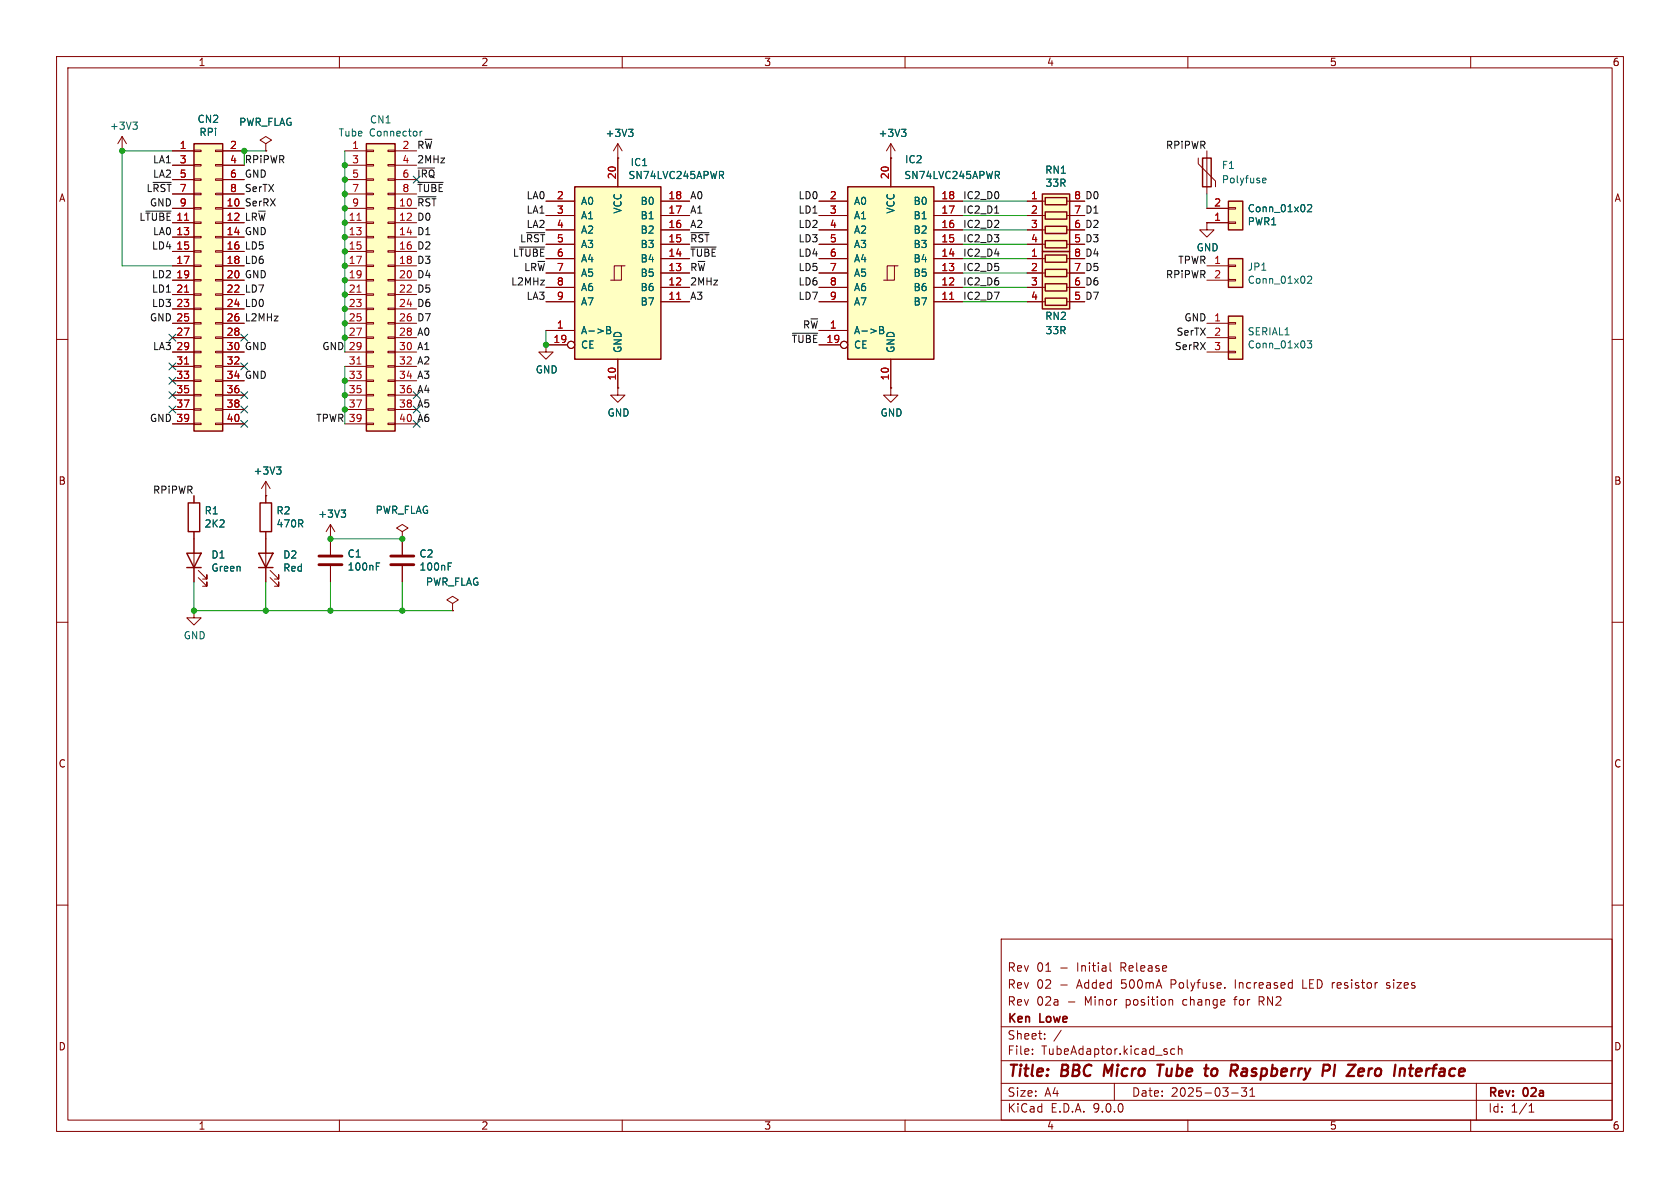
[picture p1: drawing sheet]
<svg xmlns="http://www.w3.org/2000/svg" width="297mm" height="210mm" viewBox="0 0 297 210" stroke-linecap="round" stroke-linejoin="round" font-family="sans-serif">
<g fill="none" stroke="#840000" stroke-width=".18">
<path d="M10 10h277v190h-277zM12 12h273v186h-273zM60 10v2M110 10v2M160 10v2M210 10v2M260 10v2M10 60h2M285 60h2M10 110h2M285 110h2M10 160h2"/>
<path d="M177 166h108v32h-108zM196.2 170.2v1.3l.3 .2M206.9 176.7l.3 .1 .1 .1v.8M216.5 174.6v.1M222.6 177h.6M223.2 176.2h-.6v1.5M230.3 173.2v1.5h.7M245.1 174.6l.4 .1M245.5 173.7l-.3 .1-.1 .1 .1 .2 .3 .1M285 160h2M60 198v2M110 198v2"/>
<path d="M160 198v2M177 194.5h108M177 191.5h108M177 187.5h108M177 181.5h108M182.5 186.3v.1M182.5 185.5v.1M184.7 183.6v.1M184.7 182.8v.1M187.6 182.1l-1.3 2M197 191.5v3M207.7 185.5l-.5-.1-.2 .3v.4l.1 .2h.6"/>
<path d="M208.3 185.5l.2-.1 .4 .1 .1 .9M208.3 184.9v1.5M210 198v2M217.7 193.2h1.2M219.5 192.3h.9l-.5 .6 .4 .1v.7l-.2 .1h-.4l-.2-.1M221 193.8h.8M221 192.7l.4-.4v1.5M260 198v2M261 191.5v6.5M270.3 196.6h.9M270.3 195.5l.4-.4v1.5"/>
</g>
<path d="M195.4 188.2l-.3 2M204.6 188.2h1.1M205.2 188.2l-.3 2M214.9 188.9a.62 .62 0 0 0-.7 .4v.7a.52 .52 0 0 0 .7 .1M220.2 188.9l-.6 .1M220.3 189.4h-.5a.4 .4 0 0 0-.4 .4 .4 .4 0 0 0 .3 .4h.5M236 188.2l-.2 2M242 188.9l-.1 1.3M242.4 188.9l-.4 .4M250.3 189.5l1-.1v-.4l-.2-.1-.6 .1-.2 .9 .2 .3 .6-.1" fill="none" stroke="#840000" stroke-width=".4"/>
<path d="M64.8 25.4h5v50.8h-5z" fill="#ffffc2"/>
<path d="M64.8 25.4h5v50.8h-5zM33 97.8h2.6l-1.3 2.5zM33.3 88.9h2v5.1h-2zM45.7 97.8h2.6l-1.3 2.5zM46 88.9h2v5.1h-2zM33 100.3h2.6M45.7 100.3h2.6" fill="none" stroke="#840000" stroke-width=".25"/>
<g fill="none" stroke="#840000" stroke-width=".18">
<path d="M61 26.7h3.8M61 29.2h3.8M61 31.8h3.8M61 34.3h3.8M61 36.8h3.8M61 39.4h3.8M64.8 26.5h1.2v.3h-1.2zM64.8 29.1h1.2v.2h-1.2zM64.8 31.6h1.2v.3h-1.2zM64.8 34.2h1.2v.2h-1.2zM64.8 36.7h1.2v.3h-1.2zM64.8 39.2h1.2v.3h-1.2z"/>
<path d="M68.6 26.5h1.2v.3h-1.2zM68.6 29.1h1.2v.2h-1.2zM68.6 31.6h1.2v.3h-1.2zM68.6 34.2h1.2v.2h-1.2zM68.6 36.7h1.2v.3h-1.2zM68.6 39.2h1.2v.3h-1.2zM69.8 26.7h3.9M69.8 29.2h3.9M69.8 31.8h3.9M69.8 34.3h3.9M69.8 36.8h3.9M69.8 39.4h3.9"/>
<path d="M109.2 27.9h.1M109.2 25.4l-.7 1.3M109.2 25.4l.8 1.3M109.2 25.4v2.5M213.4 39.4v1.2h1.2l-1.2 1.3-1.3-1.3h1.3M213.4 39.4h.1M61 41.9h3.8M61 44.5h3.8M61 47h3.8M61 49.5h3.8M61 52.1h3.8M61 54.6h3.8"/>
<path d="M61 57.2h3.8M61 59.7h3.8M64.8 41.8h1.2v.2h-1.2zM64.8 44.3h1.2v.3h-1.2zM64.8 46.9h1.2v.2h-1.2zM64.8 49.4h1.2v.3h-1.2zM64.8 51.9h1.2v.3h-1.2zM64.8 54.5h1.2v.2h-1.2zM64.8 57h1.2v.3h-1.2zM64.8 59.6h1.2v.2h-1.2zM68.6 41.8h1.2v.2h-1.2zM68.6 44.3h1.2v.3h-1.2z"/>
<path d="M68.6 46.9h1.2v.2h-1.2zM68.6 49.4h1.2v.3h-1.2zM68.6 51.9h1.2v.3h-1.2zM68.6 54.5h1.2v.2h-1.2zM68.6 57h1.2v.3h-1.2zM68.6 59.6h1.2v.2h-1.2zM69.8 41.9h3.9M69.8 44.5h3.9M69.8 47h3.9M69.8 49.5h3.9M69.8 52.1h3.9M69.8 54.6h3.9"/>
<path d="M69.8 57.2h3.9M69.8 59.7h3.9M61 62.2h3.8M61 64.8h3.8M61 67.3h3.8M61 69.9h3.8M61 72.4h3.8M61 74.9h3.8M64.8 62.1h1.2v.3h-1.2zM64.8 64.6h1.2v.3h-1.2zM64.8 67.2h1.2v.2h-1.2zM64.8 69.7h1.2v.3h-1.2z"/>
<path d="M64.8 72.3h1.2v.2h-1.2zM64.8 74.8h1.2v.3h-1.2zM68.6 62.1h1.2v.3h-1.2zM68.6 64.6h1.2v.3h-1.2zM68.6 67.2h1.2v.2h-1.2zM68.6 69.7h1.2v.3h-1.2zM68.6 72.3h1.2v.2h-1.2zM68.6 74.8h1.2v.3h-1.2zM69.8 62.2h3.9M69.8 64.8h3.9M69.8 67.3h3.9M69.8 69.9h3.9"/>
<path d="M69.8 72.4h3.9M69.8 74.9h3.9M34.3 87.6v1.3M34.3 94v8.9M47 87.6h.1M47 85.1v3.8M47 94v8.9M47 85.1l-.8 1.3M47 85.1l.8 1.3M58.4 95.3h.1M58.4 92.7l-.7 1.3M58.4 92.7l.8 1.3"/>
<path d="M58.4 92.7v2.6M34.3 108v1.2h1.3l-1.3 1.3-1.3-1.3h1.3M34.3 108h.1M35.1 102.1l1.5 1.5v-.7v.7h-.8M35.1 100.8l1.5 1.6v-.8v.8h-.8M47.8 102.1l1.5 1.5v-.7v.7h-.8M47.8 100.8l1.5 1.6v-.8v.8h-.8"/>
</g>
<path d="M63.1 39h.7M63.1 51.7h.7M63.1 64.4h.7" fill="none" stroke="#a90000" stroke-width=".18"/>
<path d="M74.3 23.2v.8M74.6 23.2l-.3 .2M111.1 22.9h.8l-.4 .4M111.7 23.3l.2 .3v.3l-.2 .2M48.9 82.5h.8l-.5 .5M49.4 83l.3 .3v.3l-.3 .2M60.3 90.2h.8l-.4 .4M60.9 90.6l.2 .3v.3l-.2 .2" fill="none" stroke="#006464" stroke-width=".18"/>
<path d="M217.2 35.6h2.5v5h-2.5z" fill="#ffffc2"/>
<path d="M217.2 35.6h2.5v5h-2.5z" fill="none" stroke="#840000" stroke-width=".25"/>
<path d="M213.4 39.4h3.8M213.4 36.8h3.8M217.2 39.2h1.2v.3h-1.2zM217.2 36.7h1.2v.3h-1.2z" fill="none" stroke="#840000" stroke-width=".18"/>
<path d="M231.2 36.3l.5-.1 .2 .3-.8 .9h.8" fill="none" stroke="#006464" stroke-width=".18"/>
<path d="M217.2 45.7h2.5v5.1h-2.5z" fill="#ffffc2"/>
<path d="M217.2 45.7h2.5v5.1h-2.5z" fill="none" stroke="#840000" stroke-width=".25"/>
<path d="M47 25.4l1-.6-1-.7-1 .7 1 .6v1.3M47 26.7h.1M157.5 27.9h.1M157.5 25.4l-.8 1.3M157.5 25.4l.7 1.3M157.5 25.4v2.5M213.4 47h3.8M213.4 49.5h3.8M217.2 46.9h1.2v.2h-1.2zM217.2 49.4h1.2v.3h-1.2zM157.5 68.6v1.3h1.2l-1.2 1.2-1.3-1.2h1.3M157.5 68.6h.1" fill="none" stroke="#840000" stroke-width=".18"/>
<path d="M159.4 22.9h.8l-.5 .4M159.9 23.3l.3 .3v.3l-.3 .2M231.2 48.9l.5-.1 .2 .4-.8 .9h.8" fill="none" stroke="#006464" stroke-width=".18"/>
<path d="M184.3 44.5h4.8v10.1h-4.8z" fill="#ffffc2"/>
<path d="M184.3 44.5h4.8v10.1h-4.8zM184.8 45.1h3.8v1.3h-3.8zM184.8 47.6h3.8v1.3h-3.8zM184.8 50.2h3.8v1.2h-3.8zM184.8 52.7h3.8v1.3h-3.8z" fill="none" stroke="#840000" stroke-width=".25"/>
<path d="M181.6 45.7h3.2M181.6 48.3h3.2M181.6 50.8h3.2M181.6 53.3h3.2M188.6 45.7h3.2M188.6 48.3h3.2M188.6 50.8h3.2M188.6 53.3h3.2" fill="none" stroke="#840000" stroke-width=".18"/>
<path d="M184.3 34.3h4.8v10.2h-4.8z" fill="#ffffc2"/>
<path d="M184.3 34.3h4.8v10.2h-4.8zM184.8 34.9h3.8v1.3h-3.8zM184.8 37.5h3.8v1.2h-3.8zM212.6 27.9h1.5v5.1h-1.5zM184.8 40h3.8v1.3h-3.8zM184.8 42.5h3.8v1.3h-3.8z" fill="none" stroke="#840000" stroke-width=".25"/>
<g fill="none" stroke="#840000" stroke-width=".18">
<path d="M181.6 35.6h3.2M181.6 38.1h3.2M188.6 35.6h3.2M188.6 38.1h3.2M211.8 27.9v1.1l3.1 3v1M213.4 26.7v7.6M181.6 40.6h3.2M181.6 43.2h3.2M188.6 40.6h3.2M188.6 43.2h3.2M96.5 61v1.2h1.3l-1.3 1.3-1.3-1.3h1.3M96.5 61h.1"/>
<path d="M109.2 68.6v1.3h1.3l-1.3 1.2-1.3-1.2h1.3M109.2 68.6h.1M58.4 95.3v2.7M58.4 100.1v2.8"/>
</g>
<path d="M56.4 98.3h4.1M56.4 99.8h4.1" fill="none" stroke="#840000" stroke-width=".51"/>
<path d="M223.2 32.1l.2 .2h.4M223.2 31.7l.2-.2h.2l.2 .2v.1l-.6 .1M66.5 99.5h.6M66.5 100.1h.5" fill="none" stroke="#006464" stroke-width=".18"/>
<path d="M217.2 55.9h2.5v7.6h-2.5z" fill="#ffffc2"/>
<path d="M217.2 55.9h2.5v7.6h-2.5z" fill="none" stroke="#840000" stroke-width=".25"/>
<path d="M213.4 57.2h3.8M213.4 59.7h3.8M217.2 57h1.2v.3h-1.2zM217.2 59.6h1.2v.2h-1.2zM213.4 62.2h3.8M217.2 62.1h1.2v.3h-1.2z" fill="none" stroke="#840000" stroke-width=".18"/>
<path d="M231.1 60.2h.8l-.4 .5 .3 .1v.6l-.1 .1-.6-.1" fill="none" stroke="#006464" stroke-width=".18"/>
<path d="M149.9 33h15.2v30.5h-15.2z" fill="#ffffc2"/>
<g fill="none" stroke="#840000" stroke-width=".18">
<path d="M144.8 35.6h5.1M144.8 38.1h5.1M157.5 27.9v5.1M165.1 35.6h5.1M165.1 38.1h5.1M144.8 40.6h5.1M144.8 43.2h5.1M144.8 45.7h5.1M144.8 48.3h5.1M144.8 50.8h5.1M144.8 53.3h5.1M144.8 58.4h5.1"/>
<path d="M158.1 47h-1.3v2.5M158.7 47h-.6v2.5h-1.9M165.1 40.6h5.1M165.1 43.2h5.1M165.1 45.7h5.1M165.1 48.3h5.1M165.1 50.8h5.1M165.1 53.3h5.1M144.8 61h3.8M157.5 63.5v5.1"/>
<circle cx="149.2" cy="61" r=".63"/>
</g>
<path d="M149.9 33h15.2v30.5h-15.2z" fill="none" stroke="#840000" stroke-width=".25"/>
<path d="M176.3 31l.4 .6M176.4 30.3l.3 .2-.1 .3-.2 .2M155.5 57.7h.4l.3 .3-.3 .3 .3 .2v.3l-.2 .2h-.5zM155.5 58.3h.4" fill="none" stroke="#006464" stroke-width=".18"/>
<path d="M167.9 52.9h.7" fill="none" stroke="#a90000" stroke-width=".18"/>
<path d="M101.6 33h15.2v30.5h-15.2z" fill="#ffffc2"/>
<g fill="none" stroke="#840000" stroke-width=".18">
<path d="M21.6 26.7h.1M21.6 24.1l-.8 1.3M21.6 24.1l.8 1.3M21.6 24.1v2.6M96.5 35.6h5.1M96.5 38.1h5.1M109.2 27.9v5.1M116.8 35.6h5.1M116.8 38.1h5.1M96.5 40.6h5.1M96.5 43.2h5.1M96.5 45.7h5.1"/>
<path d="M96.5 48.3h5.1M96.5 50.8h5.1M96.5 53.3h5.1M96.5 58.4h5.1M109.9 47h-1.3v2.5M110.5 47h-.6v2.5h-2M116.8 40.6h5.1M116.8 43.2h5.1M116.8 45.7h5.1M116.8 48.3h5.1M116.8 50.8h5.1M116.8 53.3h5.1"/>
<path d="M96.5 61h3.8M109.2 63.5v5.1M71.1 94l1-.7-1-.6-1 .6 1 .7v1.3M71.1 95.3h.1M71.1 95.3v2.7M71.1 100.1v2.8M80 106.7l1-.7-1-.6-1 .6 1 .7v1.3M80 108h.1"/>
<circle cx="101" cy="61" r=".63"/>
</g>
<path d="M101.6 33h15.2v30.5h-15.2z" fill="none" stroke="#840000" stroke-width=".25"/>
<path d="M23.5 21.6h.8l-.5 .5M24 22.1l.3 .2v.3l-.3 .3M127.5 31l.4 .6M127.7 30.3l.2 .2v.3l-.2 .2M107.3 57.7h.4l.2 .3-.2 .3 .2 .2 .1 .3-.3 .2h-.4zM107.3 58.3h.4M79.2 99.5h.6M79.2 100.1h.5" fill="none" stroke="#006464" stroke-width=".18"/>
<path d="M119.6 52.9h.7" fill="none" stroke="#a90000" stroke-width=".18"/>
<path d="M69.1 98.3h4.1M69.1 99.8h4.1" fill="none" stroke="#840000" stroke-width=".51"/>
<path d="M34.3 25.4h5.1v50.8h-5.1z" fill="#ffffc2"/>
<path d="M34.3 25.4h5.1v50.8h-5.1z" fill="none" stroke="#840000" stroke-width=".25"/>
<g fill="none" stroke="#840000" stroke-width=".18">
<path d="M30.5 26.7h3.8M30.5 29.2h3.8M30.5 31.8h3.8M30.5 34.3h3.8M30.5 36.8h3.8M30.5 39.4h3.8M34.3 26.5h1.3v.3h-1.3zM34.3 29.1h1.3v.2h-1.3zM34.3 31.6h1.3v.3h-1.3zM34.3 34.2h1.3v.2h-1.3zM34.3 36.7h1.3v.3h-1.3zM34.3 39.2h1.3v.3h-1.3z"/>
<path d="M38.1 26.5h1.3v.3h-1.3zM38.1 29.1h1.3v.2h-1.3zM38.1 31.6h1.3v.3h-1.3zM38.1 34.2h1.3v.2h-1.3zM38.1 36.7h1.3v.3h-1.3zM38.1 39.2h1.3v.3h-1.3zM39.4 26.7h3.8M39.4 29.2h3.8M39.4 31.8h3.8M39.4 34.3h3.8M39.4 36.8h3.8M39.4 39.4h3.8"/>
<path d="M47 26.7h.1M96.5 35.6h5.1M96.5 38.1h5.1M109.2 27.9h.1M109.2 27.9v5.1M116.8 35.6h5.1M116.8 38.1h5.1M144.8 35.6h5.1M144.8 38.1h5.1M157.5 27.9h.1M157.5 27.9v5.1M165.1 35.6h5.1"/>
<path d="M165.1 38.1h5.1M181.6 35.6h2.5M181.6 38.1h2.5M189.2 35.6h2.6M189.2 38.1h2.6M213.4 39.4h.1M213.4 36.8h3.8M213.4 39.4h3.8M30.5 41.9h3.8M30.5 44.5h3.8M30.5 47h3.8M30.5 49.5h3.8"/>
<path d="M30.5 52.1h3.8M30.5 54.6h3.8M30.5 57.2h3.8M30.5 59.7h3.8M34.3 41.8h1.3v.2h-1.3zM34.3 44.3h1.3v.3h-1.3zM34.3 46.9h1.3v.2h-1.3zM34.3 49.4h1.3v.3h-1.3zM34.3 51.9h1.3v.3h-1.3zM34.3 54.5h1.3v.2h-1.3zM34.3 57h1.3v.3h-1.3zM34.3 59.6h1.3v.2h-1.3z"/>
<path d="M38.1 41.8h1.3v.2h-1.3zM38.1 44.3h1.3v.3h-1.3zM38.1 46.9h1.3v.2h-1.3zM38.1 49.4h1.3v.3h-1.3zM38.1 51.9h1.3v.3h-1.3zM38.1 54.5h1.3v.2h-1.3zM38.1 57h1.3v.3h-1.3zM38.1 59.6h1.3v.2h-1.3zM39.4 41.9h3.8M39.4 44.5h3.8M39.4 47h3.8M39.4 49.5h3.8"/>
<path d="M39.4 52.1h3.8M39.4 54.6h3.8M39.4 57.2h3.8M39.4 59.7h3.8M96.5 40.6h5.1M96.5 43.2h5.1M96.5 45.7h5.1M96.5 48.3h5.1M96.5 50.8h5.1M96.5 53.3h5.1M96.5 58.4h5.1M116.8 40.6h5.1"/>
<path d="M116.8 43.2h5.1M116.8 45.7h5.1M116.8 48.3h5.1M116.8 50.8h5.1M116.8 53.3h5.1M144.8 40.6h5.1M144.8 43.2h5.1M144.8 45.7h5.1M144.8 48.3h5.1M144.8 50.8h5.1M144.8 53.3h5.1M144.8 58.4h5.1"/>
<path d="M165.1 40.6h5.1M165.1 43.2h5.1M165.1 45.7h5.1M165.1 48.3h5.1M165.1 50.8h5.1M165.1 53.3h5.1M181.6 40.6h2.5M181.6 43.2h2.5M181.6 45.7h2.5M181.6 48.3h2.5M181.6 50.8h2.5M181.6 53.3h2.5"/>
<path d="M189.2 40.6h2.6M189.2 43.2h2.6M189.2 45.7h2.6M189.2 48.3h2.6M189.2 50.8h2.6M189.2 53.3h2.6M30.5 62.2h3.8M30.5 64.8h3.8M30.5 67.3h3.8M30.5 69.9h3.8M30.5 72.4h3.8M30.5 74.9h3.8"/>
<path d="M34.3 62.1h1.3v.3h-1.3zM34.3 64.6h1.3v.3h-1.3zM34.3 67.2h1.3v.2h-1.3zM34.3 69.7h1.3v.3h-1.3zM34.3 72.3h1.3v.2h-1.3zM34.3 74.8h1.3v.3h-1.3zM38.1 62.1h1.3v.3h-1.3zM38.1 64.6h1.3v.3h-1.3zM38.1 67.2h1.3v.2h-1.3zM38.1 69.7h1.3v.3h-1.3zM38.1 72.3h1.3v.2h-1.3zM38.1 74.8h1.3v.3h-1.3z"/>
<path d="M39.4 62.2h3.8M39.4 64.8h3.8M39.4 67.3h3.8M39.4 69.9h3.8M39.4 72.4h3.8M39.4 74.9h3.8M96.5 61h.1M96.5 61h3.8M109.2 68.6h.1M109.2 63.5v5.1M144.8 61h3.8M157.5 68.6h.1"/>
<path d="M157.5 63.5v5.1M34.3 87.6v1.3M34.3 94v3.8M47 87.6h.1M47 87.6v1.3M47 94v3.8M58.4 95.3h.1M58.4 95.3v2.7M71.1 95.3h.1M71.1 95.3v2.7M34.3 100.3v2.6M47 100.3v2.6"/>
<path d="M58.4 100.1v2.8M71.1 100.1v2.8M80 108h.1"/>
<circle cx="101" cy="61" r=".63"/>
<circle cx="149.2" cy="61" r=".63"/>
</g>
<path d="M32.6 39h.8M32.6 51.7h.8M119.6 52.9h.7M167.9 52.9h.7M32.6 64.4h.8" fill="none" stroke="#a90000" stroke-width=".18"/>
<path d="M25.8 37.3h4.5M27.1 32.2h3.2M73.9 32.2h4.5M73.9 34.8h3.2M73.9 29.7h2.9M175.8 37.7h.8M91.8 43.7h4.5M93.1 41.1h3.2M122.1 41.1h3.2M122.1 43.7h4.5M140.1 58.9h4.5" fill="none" stroke="#0f0f0f" stroke-width=".18"/>
<g fill="none" stroke="#009600" stroke-width=".18">
<path d="M30.5 26.7h-8.9v20.3h8.9M47 26.7h-3.8v2.5M61 26.7v35.5M170.2 38.1h11.4M170.2 35.6h11.4M213.4 34.3v2.5M96.5 58.4v2.6M170.2 48.3h11.4M170.2 40.6h11.4M170.2 45.7h11.4M170.2 43.2h11.4M170.2 50.8h11.4"/>
<path d="M170.2 53.3h11.4M61 64.8v10.1M58.4 95.3h12.7M34.3 102.9v5.1h45.7M47 102.9v5.1M58.4 102.9v5.1M71.1 102.9v5.1"/>
</g>
<g fill="none" stroke="#000084" stroke-width=".18">
<path d="M73.1 31.1l1.2 1.3M74.3 31.1l-1.2 1.3M29.9 59.1l1.2 1.2M31.1 59.1l-1.2 1.2M42.6 59.1l1.2 1.2M43.8 59.1l-1.2 1.2M29.9 64.2l1.2 1.2M29.9 71.8l1.2 1.2M29.9 66.7l1.2 1.2M29.9 69.2l1.2 1.3M31.1 64.2l-1.2 1.2M31.1 71.8l-1.2 1.2"/>
<path d="M31.1 66.7l-1.2 1.2M31.1 69.2l-1.2 1.3M42.6 74.3l1.2 1.2M42.6 64.2l1.2 1.2M42.6 69.2l1.2 1.3M42.6 71.8l1.2 1.2M43.8 74.3l-1.2 1.2M43.8 64.2l-1.2 1.2M43.8 69.2l-1.2 1.3M43.8 71.8l-1.2 1.2M73.1 74.3l1.2 1.2M73.1 71.8l1.2 1.2"/>
<path d="M73.1 69.2l1.2 1.3M74.3 74.3l-1.2 1.2M74.3 71.8l-1.2 1.2M74.3 69.2l-1.2 1.3"/>
</g>
<g fill="none" stroke="#006464" stroke-width=".18">
<path d="M111.1 22.9h.8l-.4 .4M111.7 23.3l.2 .3v.3l-.2 .2M127.5 31l.4 .6M127.7 30.3l.2 .2v.3l-.2 .2M159.4 22.9h.8l-.5 .4M159.9 23.3l.3 .3v.3l-.3 .2M176.3 31l.4 .6M176.4 30.3l.3 .2-.1 .3-.2 .2M231.2 36.3l.5-.1 .2 .3-.8 .9h.8M107.3 57.7h.4l.2 .3-.2 .3 .2 .2 .1 .3-.3 .2h-.4zM107.3 58.3h.4M155.5 57.7h.4l.3 .3-.3 .3 .3 .2v.3l-.2 .2h-.5z"/>
<path d="M155.5 58.3h.4M48.9 82.5h.8l-.5 .5M49.4 83l.3 .3v.3l-.3 .2M60.3 90.2h.8l-.4 .4M60.9 90.6l.2 .3v.3l-.2 .2M66.5 99.5h.6M79.2 99.5h.6M66.5 100.1h.5M79.2 100.1h.5"/>
</g>
<g fill="#009600" stroke="#009600" stroke-width=".18">
<circle cx="47" cy="108" r=".46"/>
<circle cx="58.4" cy="108" r=".46"/>
<circle cx="58.4" cy="95.3" r=".46"/>
<circle cx="71.1" cy="108" r=".46"/>
<circle cx="71.1" cy="95.3" r=".46"/>
<circle cx="34.3" cy="108" r=".46"/>
<circle cx="61" cy="57.2" r=".46"/>
<circle cx="61" cy="72.4" r=".46"/>
<circle cx="61" cy="69.9" r=".46"/>
<circle cx="61" cy="59.7" r=".46"/>
<circle cx="61" cy="67.3" r=".46"/>
<circle cx="61" cy="44.5" r=".46"/>
<circle cx="61" cy="41.9" r=".46"/>
<circle cx="61" cy="39.4" r=".46"/>
<circle cx="61" cy="49.5" r=".46"/>
<circle cx="61" cy="47" r=".46"/>
<circle cx="61" cy="54.6" r=".46"/>
<circle cx="61" cy="52.1" r=".46"/>
<circle cx="96.5" cy="61" r=".46"/>
<circle cx="61" cy="29.2" r=".46"/>
<circle cx="61" cy="31.8" r=".46"/>
<circle cx="21.6" cy="26.7" r=".46"/>
<circle cx="61" cy="36.8" r=".46"/>
<circle cx="43.2" cy="26.7" r=".46"/>
<circle cx="61" cy="34.3" r=".46"/>
</g>
<g font-size="2.8" fill="#840000">
<text x="178" y="190.9">Title:</text>
<text x="187.7" y="190.9">BBC</text>
<text x="196" y="190.9">Micro</text>
<text x="206.3" y="190.9">Tube</text>
<text x="215.5" y="190.9">to</text>
<text x="220.8" y="190.9">Raspberry</text>
<text x="237.8" y="190.9">PI</text>
<text x="243.1" y="190.9">Zero</text>
<text x="252.1" y="190.9">Interface</text>
</g>
<g font-size="2.1" fill="#840000">
<text x="178" y="172">Rev</text>
<text x="183.2" y="172">01</text>
<text x="187.4" y="172">-</text>
<text x="190.5" y="172">Initial</text>
<text x="198.3" y="172">Release</text>
<text x="178" y="178">Rev</text>
<text x="178" y="175">Rev</text>
<text x="183.2" y="178">02a</text>
<text x="183.2" y="175">02</text>
<text x="187.4" y="175">-</text>
<text x="188.7" y="178">-</text>
<text x="190.5" y="175">Added</text>
<text x="191.9" y="178">Minor</text>
<text x="198.5" y="175">500mA</text>
<text x="199.3" y="178">position</text>
<text x="207.4" y="175">Polyfuse.</text>
<text x="209.5" y="178">change</text>
<text x="218.8" y="178">for</text>
<text x="218.9" y="175">Increased</text>
<text x="223.2" y="178">RN2</text>
<text x="231" y="175">LED resistor</text>
<text x="246.1" y="175">sizes</text>
<text x="178" y="184">Sheet:</text>
<text x="178" y="181.2">Ken</text>
<text x="183.9" y="181.2">Lowe</text>
<text x="178" y="186.7">File:</text>
<text x="184.1" y="186.7">TubeAdaptor.kicad_sch</text>
<text x="178" y="196.9">KiCad</text>
<text x="178" y="194.1">Size:</text>
<text x="184.7" y="194.1">A4</text>
<text x="185.7" y="196.9">E.D.A.</text>
<text x="193.3" y="196.9">9.0.0</text>
<text x="200" y="194.1">Date:</text>
<text x="207" y="194.1">2025-03-31</text>
<text x="263" y="194.3">Rev:</text>
<text x="263" y="196.9">Id:</text>
<text x="267.1" y="196.9">1/1</text>
<text x="269.4" y="194.3">02a</text>
</g>
<g font-size="1.8" fill="#840000">
<text x="35" y="11.9">1</text>
<text x="85" y="11.9">2</text>
<text x="135" y="11.9">3</text>
<text x="185" y="11.9">4</text>
<text x="235" y="11.9">5</text>
<text x="285" y="11.9">6</text>
<text x="10.3" y="35.9">A</text>
<text x="285.3" y="35.9">A</text>
<text x="10.3" y="85.9">B</text>
<text x="285.3" y="85.9">B</text>
<text x="10.3" y="135.9">C</text>
<text x="285.3" y="135.9">C</text>
<text x="10.3" y="185.9">D</text>
<text x="285.3" y="185.9">D</text>
<text x="35" y="199.9">1</text>
<text x="85" y="199.9">2</text>
<text x="135" y="199.9">3</text>
<text x="185" y="199.9">4</text>
<text x="235" y="199.9">5</text>
<text x="285" y="199.9">6</text>
</g>
<g font-size="1.8" fill="#006464">
<text x="19.3" y="23.1">+3V3</text>
<text x="34.8" y="21.9">CN2</text>
<text x="42.2" y="22.5">PWR_FLAG</text>
<text x="65.3" y="22">CN1</text>
<text x="35.2" y="24.2">RPi</text>
<text x="59.8" y="24.3">Tube</text>
<text x="65.3" y="24.3">Connector</text>
<text x="107" y="24.4">+3V3</text>
<text x="111.4" y="29.6">IC1</text>
<text x="155.2" y="24.4">+3V3</text>
<text x="159.9" y="29.1">IC2</text>
<text x="111" y="31.9">SN74LVC245APWR</text>
<text x="159.8" y="31.9">SN74LVC245APWR</text>
<text x="184.7" y="30.9">RN1</text>
<text x="184.7" y="33.2">33R</text>
<text x="215.9" y="30.1">F1</text>
<text x="215.9" y="32.6">Polyfuse</text>
<text x="102.6" y="36.4">A0</text>
<text x="102.6" y="39">A1</text>
<text x="102.6" y="41.5">A2</text>
<text x="110.1" y="37.9" transform="rotate(-90 110.1 37.9)">VCC</text>
<text x="113.1" y="36.4">B0</text>
<text x="113.1" y="39">B1</text>
<text x="113.1" y="41.5">B2</text>
<text x="150.9" y="36.4">A0</text>
<text x="150.9" y="39">A1</text>
<text x="150.9" y="41.5">A2</text>
<text x="158.3" y="37.9" transform="rotate(-90 158.3 37.9)">VCC</text>
<text x="161.4" y="36.4">B0</text>
<text x="161.4" y="39">B1</text>
<text x="161.4" y="41.5">B2</text>
<text x="220.5" y="40">PWR1</text>
<text x="220.5" y="37.7">Conn_01x02</text>
<text x="102.6" y="44">A3</text>
<text x="102.6" y="46.6">A4</text>
<text x="113.1" y="44">B3</text>
<text x="113.1" y="46.6">B4</text>
<text x="150.9" y="44">A3</text>
<text x="150.9" y="46.6">A4</text>
<text x="161.4" y="44">B3</text>
<text x="161.4" y="46.6">B4</text>
<text x="211.5" y="44.6">GND</text>
<text x="102.6" y="49.1">A5</text>
<text x="102.6" y="51.7">A6</text>
<text x="113.1" y="49.1">B5</text>
<text x="113.1" y="51.7">B6</text>
<text x="150.9" y="49.1">A5</text>
<text x="150.9" y="51.7">A6</text>
<text x="161.4" y="49.1">B5</text>
<text x="161.4" y="51.7">B6</text>
<text x="220.5" y="48.1">JP1</text>
<text x="220.5" y="50.4">Conn_01x02</text>
<text x="102.6" y="54.2">A7</text>
<text x="102.6" y="59.3">A-&gt;B</text>
<text x="113.1" y="54.2">B7</text>
<text x="150.9" y="54.2">A7</text>
<text x="150.9" y="59.3">A-&gt;B</text>
<text x="161.4" y="54.2">B7</text>
<text x="184.7" y="56.7">RN2</text>
<text x="184.7" y="59.3">33R</text>
<text x="220.5" y="59.5">SERIAL1</text>
<text x="102.6" y="61.8">CE</text>
<text x="110.1" y="62.5" transform="rotate(-90 110.1 62.5)">GND</text>
<text x="150.9" y="61.8">CE</text>
<text x="158.3" y="62.5" transform="rotate(-90 158.3 62.5)">GND</text>
<text x="220.5" y="61.8">Conn_01x03</text>
<text x="94.6" y="66.2">GND</text>
<text x="107.3" y="73.8">GND</text>
<text x="155.6" y="73.8">GND</text>
<text x="44.7" y="84.1">+3V3</text>
<text x="36.1" y="91.1">R1</text>
<text x="36.1" y="93.4">2K2</text>
<text x="48.8" y="91.1">R2</text>
<text x="48.8" y="93.4">470R</text>
<text x="56.2" y="91.7">+3V3</text>
<text x="66.3" y="91">PWR_FLAG</text>
<text x="37.3" y="98.9">D1</text>
<text x="37.3" y="101.2">Green</text>
<text x="50" y="98.9">D2</text>
<text x="50" y="101.2">Red</text>
<text x="61.4" y="98.8">C1</text>
<text x="61.4" y="101.1">100nF</text>
<text x="74.1" y="98.8">C2</text>
<text x="74.1" y="101.1">100nF</text>
<text x="75.2" y="103.7">PWR_FLAG</text>
<text x="32.4" y="113.2">GND</text>
</g>
<g font-size="1.8" fill="#0f0f0f">
<text x="27" y="28.9">LA1</text>
<text x="43.2" y="28.9">RPiPWR</text>
<text x="73.7" y="28.9">2MHz</text>
<text x="73.7" y="26.4">R~{W}</text>
<text x="206" y="26.4">RPiPWR</text>
<text x="25.8" y="34">L~{RST}</text>
<text x="27" y="31.5">LA2</text>
<text x="43.2" y="31.5">GND</text>
<text x="43.2" y="34">SerTX</text>
<text x="73.7" y="34">~{TUBE}</text>
<text x="73.7" y="31.5">~{IRQ}</text>
<text x="93" y="35.3">LA0</text>
<text x="121.9" y="35.3">A0</text>
<text x="141.1" y="35.3">LD0</text>
<text x="170.2" y="35.3">IC2_D0</text>
<text x="189.8" y="35.3">8 D0</text>
<text x="24.5" y="39.1">L~{TUBE}</text>
<text x="26.4" y="36.6">GND</text>
<text x="27" y="41.6">LA0</text>
<text x="43.2" y="41.6">GND</text>
<text x="43.2" y="36.6">SerRX</text>
<text x="43.2" y="39.1">LR~{W}</text>
<text x="73.7" y="36.6">~{RST}</text>
<text x="73.7" y="39.1">D0</text>
<text x="73.7" y="41.6">D1</text>
<text x="93" y="40.4">LA2</text>
<text x="93" y="37.8">LA1</text>
<text x="121.9" y="40.4">A2</text>
<text x="121.9" y="37.8">A1</text>
<text x="141.1" y="37.8">LD1</text>
<text x="141.1" y="40.4">LD2</text>
<text x="170.2" y="40.4">IC2_D2</text>
<text x="170.2" y="37.8">IC2_D1</text>
<text x="189.8" y="37.8">7 D1</text>
<text x="189.8" y="40.4">6 D2</text>
<text x="26.8" y="44.2">LD4</text>
<text x="43.2" y="44.2">LD5</text>
<text x="43.2" y="46.7">LD6</text>
<text x="73.7" y="44.2">D2</text>
<text x="73.7" y="46.7">D3</text>
<text x="90.6" y="45.5">L~{TUBE}6</text>
<text x="91.8" y="42.9">L~{RST}5</text>
<text x="92.6" y="48">LR~{W}7</text>
<text x="121.9" y="48">R~{W}</text>
<text x="121.9" y="42.9">~{RST}</text>
<text x="121.9" y="45.5">~{TUBE}</text>
<text x="141.1" y="42.9">LD3</text>
<text x="141.1" y="48">LD5</text>
<text x="141.1" y="45.5">LD4</text>
<text x="170.2" y="42.9">IC2_D3</text>
<text x="170.2" y="45.5">IC2_D4</text>
<text x="170.2" y="48">IC2_D5</text>
<text x="189.8" y="45.5">8 D4</text>
<text x="189.8" y="42.9">5 D3</text>
<text x="208.2" y="46.7">TPWR 1</text>
<text x="26.8" y="49.3">LD2</text>
<text x="26.8" y="51.8">LD1</text>
<text x="43.2" y="49.3">GND</text>
<text x="43.2" y="51.8">LD7</text>
<text x="73.7" y="51.8">D5</text>
<text x="73.7" y="49.3">D4</text>
<text x="90.3" y="50.5">L2MHz</text>
<text x="93" y="53.1">LA3</text>
<text x="121.9" y="50.5">2MHz</text>
<text x="121.9" y="53.1">A3</text>
<text x="141.1" y="50.5">LD6</text>
<text x="141.1" y="53.1">LD7</text>
<text x="170.2" y="53.1">IC2_D7</text>
<text x="170.2" y="50.5">IC2_D6</text>
<text x="189.8" y="48">7 D5</text>
<text x="189.8" y="50.5">6 D6</text>
<text x="189.8" y="53.1">5 D7</text>
<text x="206" y="49.3">RPiPWR</text>
<text x="26.4" y="56.9">GND 25</text>
<text x="26.8" y="54.3">LD3</text>
<text x="43.2" y="56.9">L2MHz</text>
<text x="43.2" y="54.3">LD0</text>
<text x="73.7" y="59.4">A0</text>
<text x="73.7" y="56.9">D7</text>
<text x="73.7" y="54.3">D6</text>
<text x="141.9" y="58.2">R~{W}1</text>
<text x="207.9" y="59.4">SerTX</text>
<text x="209.3" y="56.9">GND</text>
<text x="27" y="62">LA3</text>
<text x="43.2" y="62">GND</text>
<text x="56.9" y="62">GND</text>
<text x="73.7" y="62">A1</text>
<text x="73.7" y="64.5">A2</text>
<text x="139.9" y="60.7">~{TUBE}19</text>
<text x="207.6" y="62">SerRX</text>
<text x="43.2" y="67">GND</text>
<text x="73.7" y="69.6">A4</text>
<text x="73.7" y="67">A3</text>
<text x="26.4" y="74.7">GND 39</text>
<text x="55.8" y="74.7">TPWR</text>
<text x="73.7" y="74.7">A6</text>
<text x="73.7" y="72.1">A5</text>
<text x="27" y="87.4">RPiPWR</text>
</g>
<g font-size="1.8" fill="#a90000">
<text x="31.7" y="26.4">1</text>
<text x="31.7" y="29">3</text>
<text x="40.6" y="26.4">2</text>
<text x="40.6" y="29">4</text>
<text x="62.2" y="26.4">1</text>
<text x="62.2" y="29">3</text>
<text x="71" y="26.4">2</text>
<text x="71" y="29">4</text>
<text x="31.7" y="31.5">5</text>
<text x="31.7" y="34">7</text>
<text x="40.6" y="31.5">6</text>
<text x="40.6" y="34">8</text>
<text x="62.2" y="31.5">5</text>
<text x="62.2" y="34">7</text>
<text x="71" y="31.5">6</text>
<text x="71" y="34">8</text>
<text x="98.4" y="35.3">2</text>
<text x="109" y="31.8" transform="rotate(-90 109 31.8)">20</text>
<text x="118.1" y="35.3">18</text>
<text x="146.6" y="35.3">2</text>
<text x="157.2" y="31.8" transform="rotate(-90 157.2 31.8)">20</text>
<text x="166.3" y="35.3">18</text>
<text x="182.2" y="35.3">1</text>
<text x="189.8" y="35.3">8</text>
<text x="31.1" y="39.1">11</text>
<text x="31.1" y="41.7">13</text>
<text x="31.7" y="36.6">9</text>
<text x="40" y="36.6">10</text>
<text x="40" y="39.1">12</text>
<text x="40" y="41.7">14</text>
<text x="61.6" y="39.1">11</text>
<text x="61.6" y="41.7">13</text>
<text x="62.2" y="36.6">9</text>
<text x="70.4" y="36.6">10</text>
<text x="70.4" y="39.1">12</text>
<text x="70.4" y="41.7">14</text>
<text x="98.4" y="37.8">3</text>
<text x="98.4" y="40.4">4</text>
<text x="118.1" y="37.8">17</text>
<text x="118.1" y="40.4">16</text>
<text x="146.6" y="37.8">3</text>
<text x="146.6" y="40.4">4</text>
<text x="166.3" y="37.8">17</text>
<text x="166.3" y="40.4">16</text>
<text x="182.2" y="37.8">2</text>
<text x="182.2" y="40.4">3</text>
<text x="189.8" y="37.8">7</text>
<text x="189.8" y="40.4">6</text>
<text x="214.6" y="39.1">1</text>
<text x="214.6" y="36.6">2</text>
<text x="31.1" y="44.2">15</text>
<text x="31.1" y="46.7">17</text>
<text x="40" y="44.2">16</text>
<text x="40" y="46.7">18</text>
<text x="61.6" y="44.2">15</text>
<text x="61.6" y="46.7">17</text>
<text x="70.4" y="44.2">16</text>
<text x="70.4" y="46.7">18</text>
<text x="98.4" y="42.9">5</text>
<text x="98.4" y="45.5">6</text>
<text x="118.1" y="42.9">15</text>
<text x="118.1" y="45.5">14</text>
<text x="146.6" y="42.9">5</text>
<text x="146.6" y="45.5">6</text>
<text x="166.3" y="42.9">15</text>
<text x="166.3" y="45.5">14</text>
<text x="182.2" y="45.5">1</text>
<text x="182.2" y="42.9">4</text>
<text x="189.8" y="42.9">5</text>
<text x="189.8" y="45.5">8</text>
<text x="31.1" y="49.3">19</text>
<text x="31.1" y="51.8">21</text>
<text x="40" y="49.3">20</text>
<text x="40" y="51.8">22</text>
<text x="61.6" y="49.3">19</text>
<text x="61.6" y="51.8">21</text>
<text x="70.4" y="49.3">20</text>
<text x="70.4" y="51.8">22</text>
<text x="98.4" y="50.5">8</text>
<text x="98.4" y="53.1">9</text>
<text x="98.4" y="48">7</text>
<text x="118.1" y="48">13</text>
<text x="118.1" y="50.5">12</text>
<text x="118.1" y="53.1">11</text>
<text x="146.6" y="48">7</text>
<text x="146.6" y="50.5">8</text>
<text x="146.6" y="53.1">9</text>
<text x="166.3" y="48">13</text>
<text x="166.3" y="50.5">12</text>
<text x="166.3" y="53.1">11</text>
<text x="182.2" y="48">2</text>
<text x="182.2" y="50.5">3</text>
<text x="182.2" y="53.1">4</text>
<text x="189.8" y="48">7</text>
<text x="189.8" y="50.5">6</text>
<text x="189.8" y="53.1">5</text>
<text x="214.6" y="49.3">2</text>
<text x="31.1" y="54.4">23</text>
<text x="31.1" y="59.4">27</text>
<text x="31.1" y="56.9">25</text>
<text x="40" y="54.4">24</text>
<text x="40" y="56.9">26</text>
<text x="40" y="59.4">28</text>
<text x="61.6" y="54.4">23</text>
<text x="61.6" y="56.9">25</text>
<text x="61.6" y="59.4">27</text>
<text x="70.4" y="54.4">24</text>
<text x="70.4" y="56.9">26</text>
<text x="70.4" y="59.4">28</text>
<text x="98.4" y="58.2">1</text>
<text x="146.6" y="58.2">1</text>
<text x="214.6" y="56.9">1</text>
<text x="214.6" y="59.4">2</text>
<text x="31.1" y="62">29</text>
<text x="31.1" y="64.5">31</text>
<text x="40" y="62">30</text>
<text x="40" y="64.5">32</text>
<text x="61.6" y="62">29</text>
<text x="61.6" y="64.5">31</text>
<text x="70.4" y="62">30</text>
<text x="70.4" y="64.5">32</text>
<text x="97.7" y="60.7">19</text>
<text x="146" y="60.7">19</text>
<text x="214.6" y="62">3</text>
<text x="31.1" y="67.1">33</text>
<text x="31.1" y="69.6">35</text>
<text x="40" y="67.1">34</text>
<text x="40" y="69.6">36</text>
<text x="61.6" y="67.1">33</text>
<text x="61.6" y="69.6">35</text>
<text x="70.4" y="67.1">34</text>
<text x="70.4" y="69.6">36</text>
<text x="109" y="67.4" transform="rotate(-90 109 67.4)">10</text>
<text x="157.2" y="67.4" transform="rotate(-90 157.2 67.4)">10</text>
<text x="31.1" y="72.1">37</text>
<text x="31.1" y="74.7">39</text>
<text x="40" y="72.1">38</text>
<text x="40" y="74.7">40</text>
<text x="61.6" y="72.1">37</text>
<text x="61.6" y="74.7">39</text>
<text x="70.4" y="72.1">38</text>
<text x="70.4" y="74.7">40</text>
</g>
</svg>
